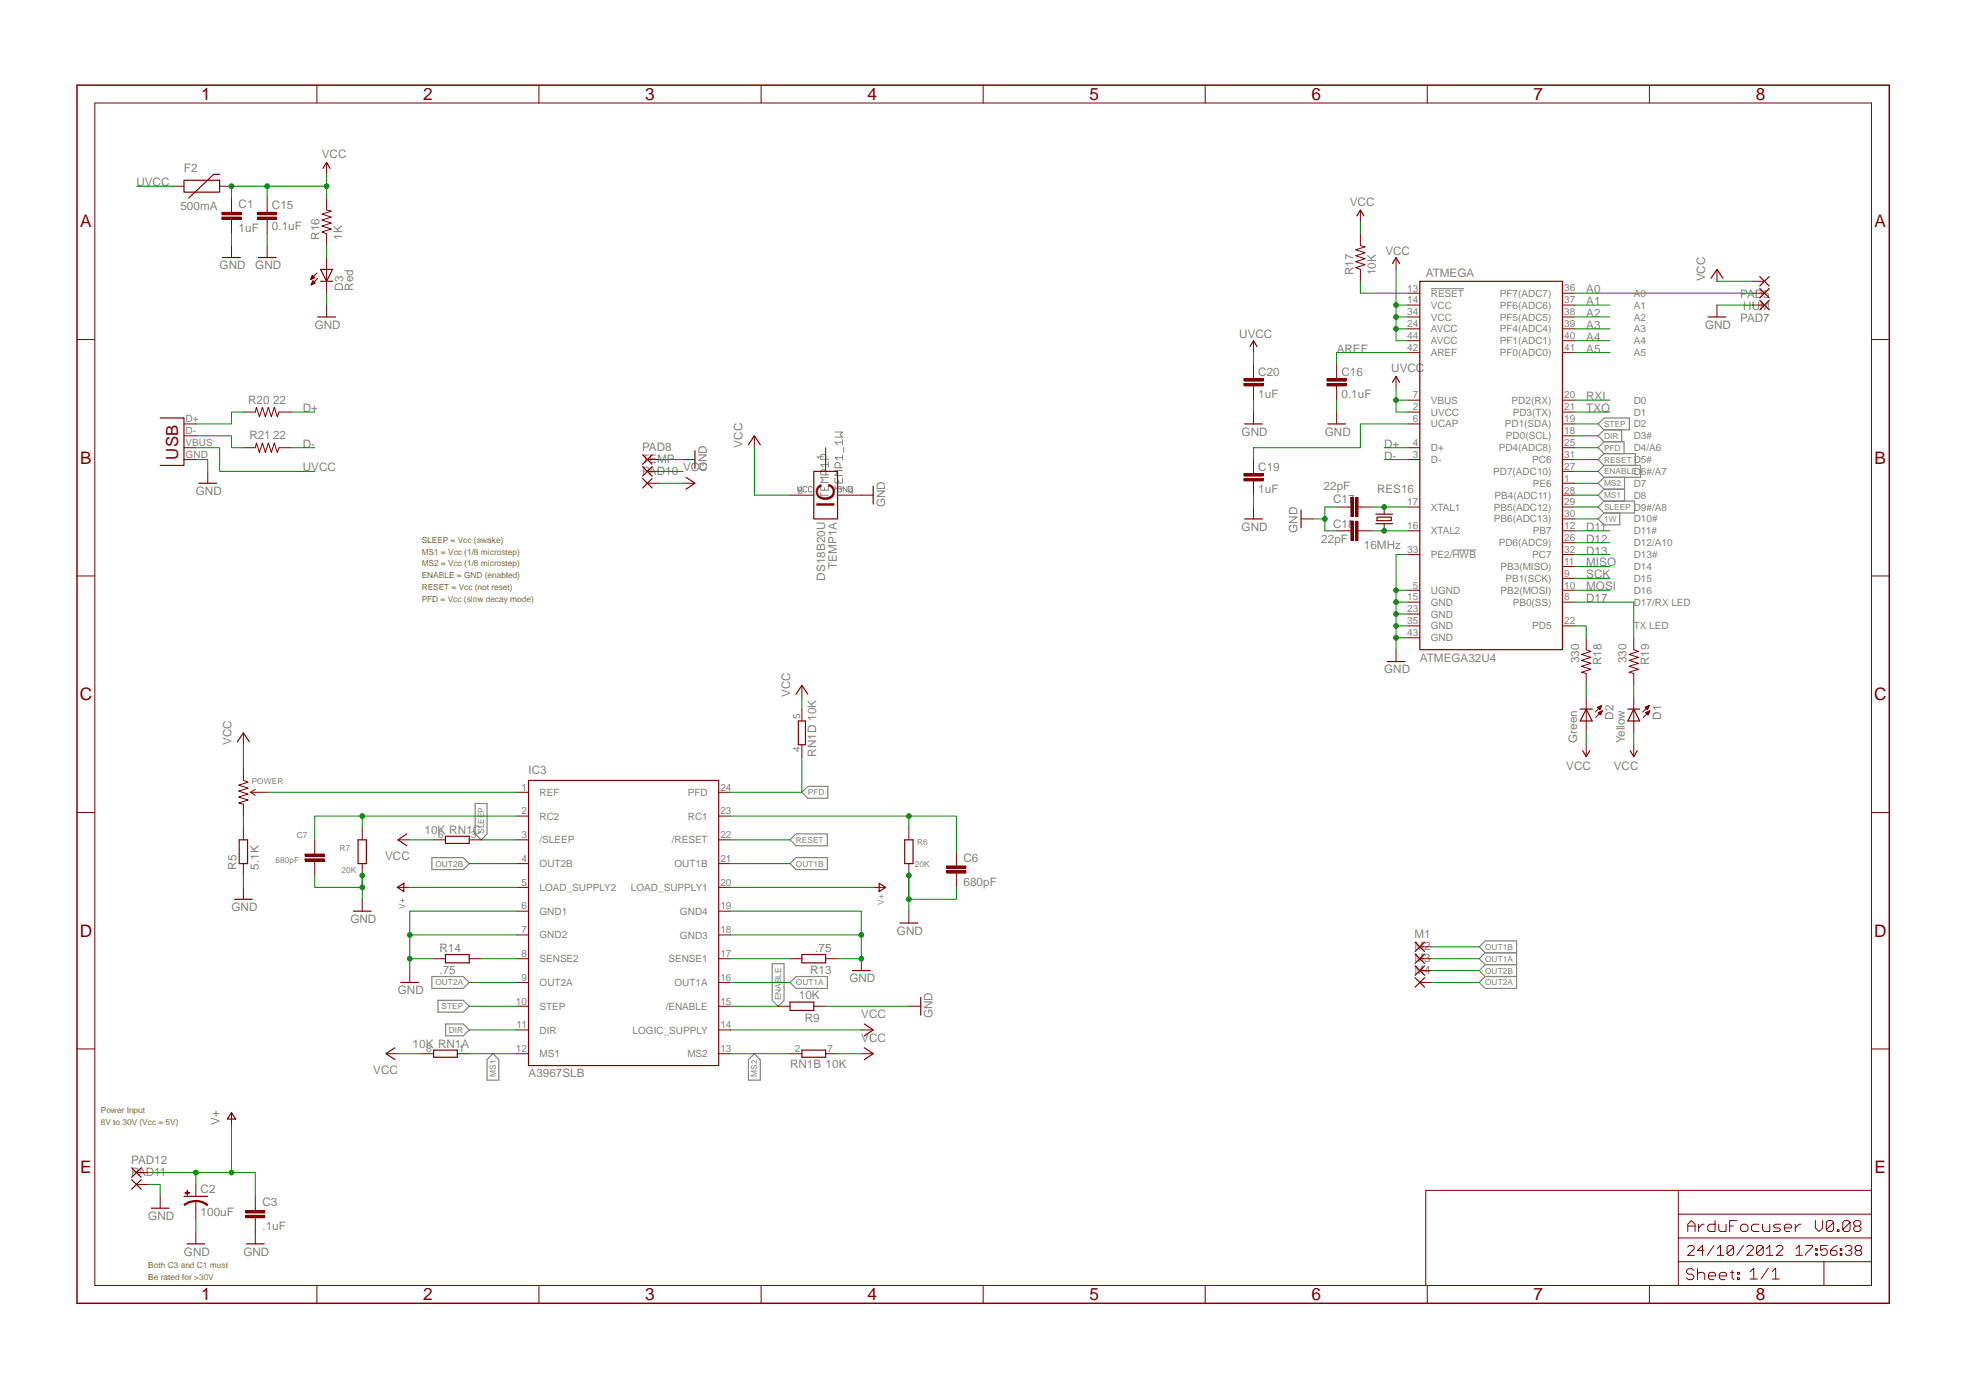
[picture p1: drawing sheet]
<svg xmlns="http://www.w3.org/2000/svg" width="420mm" height="297mm" viewBox="0 0 420 297" stroke-linecap="round" stroke-linejoin="round" font-family="sans-serif">
<g fill="none" stroke="#808080" stroke-width=".21">
<path d="M305.8 61.7h7.1M176.5 98.2v-.8l-.3-.3h-.5l-.3 .3v.8h1.6M177 98.7v1.1M177 99.3h-1.6l.5 .5M178.4 92.3h1.7l-.6 .6 .6 .5h-1.7M179.5 100v-.9l-.3-.2h-.5l-.3 .2v.9h1.7M180.1 94v1.1M180.1 97.2v1.1M180.1 97.8h-1.7l.6 .5M180.1 94.5h-1.7l.6 .6M180.3 95.6v1.1M170.5 104v.8l.3 .3 .4-.3v-.8"/>
<path d="M172.4 104.2l-.2-.2h-.4l-.2 .2v.7l.2 .2h.4l.2-.2M173.6 104.2l-.2-.2h-.4l-.2 .2v.7l.2 .2h.4l.2-.2M175.4 105.8h1.6M175.4 103.7v1.1h1.6v-1.1M175.4 105.3v1.1M176.2 104.2v.6M176.5 101.5v-.9l-.3-.2h-.5l-.3 .2v.9h1.6M177 102h-1.6l.5 .6-.5 .5h1.6M178.4 104.3h1.7M178.4 102.2v1h1.7v-1M178.4 103.8v1.1M179.2 102.7v.5"/>
<path d="M179.8 104.2l-.2-.2h-.4l-.2 .2v.7l.2 .2h.4l.2-.2v-.4h-.4M180.1 100.5h-1.7l.6 .5-.6 .6h1.7M181 104v1.1l-.8-1.1v1.1M181.4 104h.6l.2 .2v.7l-.2 .2h-.6zM310.4 117.5h5.1"/>
</g>
<g fill="none" stroke="#808080" stroke-width=".25">
<path d="M341.5 93.1l1.3-1.2h3.8v2.5h-3.8zM341.5 90.6l1.3-1.3h5.4v2.6h-5.4zM342.8 99.5h7.8v2.5h-7.8l-1.3-1.3zM342.8 96.9h6.7v2.6h-6.7l-1.3-1.3zM342.8 94.4h4.3v2.5h-4.3l-1.3-1.2zM342.8 102h4.4v5.1h-4.4l-1.3-1.3 1.3-1.3h4.4h-4.4l-1.3-1.2zM342.8 107.1h6.5v2.5h-6.5l-1.3-1.2zM342.8 109.6h3.4v2.6h-3.4l-1.3-1.3zM101.5 171.7h2.6v6.5l-1.3 1.3-1.3-1.3zM168.8 179.5l1.3-1.3h6.7v2.5h-6.7zM171.4 169.3l1.2-1.3h4.3v2.6h-4.3zM92.3 183.3h6.7l1.3 1.3-1.3 1.2h-6.7z"/>
<path d="M168.8 184.6l1.3-1.3h6.7v2.5h-6.7zM92.3 208.7h6.7l1.3 1.3-1.3 1.2h-6.7zM93.6 213.8h5.4l1.3 1.2-1.3 1.3h-5.4zM95.2 218.8h3.8l1.3 1.3-1.3 1.3h-3.8zM165 206h2.6v7.8l-1.3 1.2-1.3-1.2zM168.8 210l1.3-1.3h6.7v2.5h-6.7zM317.4 201.1h6.7v10.1h-6.7l-1.3-1.2 1.3-1.3h6.7h-6.7l-1.3-1.3 1.3-1.3h6.7h-6.7l-1.3-1.2 1.3-1.3h6.7h-6.7l-1.3-1.3zM105.4 225.2l1.2 1.2v4.4h-2.5v-4.4zM161.2 225.2l1.3 1.2v4.4h-2.6v-4.4z"/>
</g>
<path d="M76.5 179.5h1.8v5.1h-1.8zM113 166.8h40.6v60.9h-40.6zM193.3 179.5h1.8v5.1h-1.8zM75.5 194.7h3.8M192.3 197.3h3.8M85.7 210h3.8M95.2 204h5.1v1.8h-5.1zM171.4 204h5.1v1.8h-5.1zM182.2 207.4h3.8M196.8 213.1v3.8M39.3 255.7h5.1" fill="none" stroke="#800000" stroke-width=".25"/>
<g fill="none" stroke="#800000" stroke-width=".21">
<path d="M77.4 176.9v2.6M110.4 169.3h2.6M110.4 174.4h2.6M110.4 179.5h2.6M153.6 169.3h2.5M153.6 174.4h2.5M153.6 179.5h2.5M194.2 176.9v2.6M77.4 184.6v2.5M77.4 192.2v2.5M110.4 189.6h2.6M110.4 199.8h2.6"/>
<path d="M110.4 194.7h2.6M110.4 184.6h2.6M153.6 189.6h2.5M153.6 199.8h2.5M153.6 194.7h2.5M153.6 184.6h2.5M194.2 184.6v2.5M194.2 194.7v2.6M87.6 207.4v2.6M92.7 204.9h2.5M100.3 204.9h2.5M110.4 204.9h2.6"/>
<path d="M110.4 210h2.6M110.4 215h2.6M153.6 204.9h2.5M153.6 210h2.5M153.6 215h2.5M168.8 204.9h2.6M176.5 204.9h2.5M184.1 204.9v2.5M194.2 215h2.6M110.4 225.2h2.6M110.4 220.1h2.6M153.6 225.2h2.5"/>
<path d="M153.6 220.1h2.5M41.9 256.7v1.5"/>
</g>
<path d="M41.9 256.5l1.3 .3 1.2 .6-.1 .2-.9-.5-1.5-.3z" fill-rule="evenodd" fill="#800000"/>
<path d="M41.9 256.5l1.3 .3 1.2 .6-.1 .2-.9-.5-1.5-.3z" fill="none" stroke="#800000" stroke-width=".21"/>
<path d="M39.3 257.4l1.2-.6 1.4-.3v.3l-1.1 .1-1.3 .7z" fill-rule="evenodd" fill="#800000"/>
<path d="M39.3 257.4l1.2-.6 1.4-.3v.3l-1.1 .1-1.3 .7z" fill="none" stroke="#800000" stroke-width=".21"/>
<path d="M39.6 254.9h.9v.1h-.9z" fill="#800000"/>
<path d="M39.6 254.9h.9v.1h-.9zM39.6 254.9h.1" fill="none" stroke="#800000" stroke-width=".21"/>
<path d="M40 254.5h.1v.9h-.1z" fill="#800000"/>
<g fill="none" stroke="#800000" stroke-width=".21">
<path d="M52 176.9v2.6M52 184.6v2.5M52 189.6v2.6M67.3 182v.5M67.3 184v.6M85 189.6h2.6M186.6 189.6h2.6M166.3 215h2.5M173.9 215h2.6M49.5 237.9v2.5M40 254.5h.1v.9h-.1zM40 254.5h.1"/>
<path d="M41.9 253.1v2.6M41.9 258.2v2.5"/>
</g>
<path d="M51.1 179.5h1.8v5.1h-1.8zM50.1 192.2h3.8M84.9 189.6l1.4-.9v1.8zM187.9 188.7l1.4 .9-1.4 .9zM168.8 214.1h5.1v1.8h-5.1zM49.5 237.7l.9 1.4h-1.8z" fill="none" stroke="#800000" stroke-width=".25"/>
<path d="M65.2 183.5h4.1v.5h-4.1z" fill="#800000"/>
<path d="M65.2 183.5h4.1v.5h-4.1zM65.2 183.5h.1" fill="none" stroke="#800000" stroke-width=".21"/>
<path d="M65.2 182.5h4.1v.5h-4.1z" fill="#800000"/>
<path d="M67.3 179.5v2.5M65.2 182.5h4.1v.5h-4.1zM65.2 182.5h.1M67.3 184.6v2.5M204.4 184.6v.5M204.4 186.6v.5" fill="none" stroke="#800000" stroke-width=".21"/>
<path d="M202.4 186.1h4v.5h-4z" fill="#800000"/>
<path d="M202.4 186.1h4v.5h-4zM202.4 186.1h.1" fill="none" stroke="#800000" stroke-width=".21"/>
<path d="M202.4 185.1h4v.5h-4z" fill="#800000"/>
<path d="M202.4 185.1h4v.5h-4zM202.4 185.1h.1M204.4 182v2.6M204.4 187.1v2.5M54.6 258.2v.5M54.6 260.2v.5" fill="none" stroke="#800000" stroke-width=".21"/>
<path d="M52.5 259.7h4.1v.5h-4.1z" fill="#800000"/>
<path d="M52.5 259.7h4.1v.5h-4.1zM52.5 259.7h.1" fill="none" stroke="#800000" stroke-width=".21"/>
<path d="M52.5 258.7h4.1v.5h-4.1z" fill="#800000"/>
<g fill="none" stroke="#800000" stroke-width=".21">
<path d="M67.7 18.2v3.8M115.2 18.2v3.8M162.7 18.2v3.8M210.1 18.2v3.8M257.6 18.2v3.8M305 18.2v3.8M352.5 18.2v3.8M20.3 22h379.7v252.7h-379.7zM49.5 44.9v.5M49.5 46.9v.5M366.9 57.6v2.5M16.5 72.6h3.8"/>
<path d="M366.9 65.2v2.5M400 72.6h3.8M161.2 93.1v2.6M176.5 95.7v5M168.8 105.8h5.1M179 105.8h7.6M16.5 123.1h3.8M400 123.1h3.8M52 156.6v2.6M171.4 146.5v2.5M16.5 173.6h3.8M52 164.2v2.6l1 .4-2 .6 2 .6-2 .7 2 .6-2 .6 2 .7-2 .6 1 .3v2.5"/>
<path d="M53.5 169.3l1.1 .6M53.5 169.3h3.6M54.6 168.7l-1.1 .6M85 179.5h2.6M400 173.6h3.8M16.5 224.2h3.8M82.5 225.2h2.5M184.1 225.2h2.5M184.1 220.1h2.5M400 224.2h3.8M34.2 255.7v2.5M52.5 258.7h4.1v.5h-4.1z"/>
<path d="M52.5 258.7h.1M54.6 255.7v2.5M304.7 254.4h95.3v20.3h-95.3zM358.7 254.4v5.1M400 259.5h-41.3v5M41.9 263.3v2.5M54.6 260.7v5.1M67.7 274.7v3.8M115.2 274.7v3.8M162.7 274.7v3.8M210.1 274.7v3.8M257.6 274.7v3.8"/>
<path d="M305 274.7v3.8M352.5 274.7v3.8M360.7 266.5l.3-.4h.7l.4 .4v.3l-1.4 1.5h1.4M360.7 263.2v-1.6l.8-.8 .8 .8v1.6M360.7 262h1.6M362 271.5l-.4-.4h-.8l-.4 .4v.4l.4 .4h.8l.4 .4v.4l-.4 .4h-.8l-.4-.4M362.8 272.3l.4-.4h.7l.4 .4v1.2M362.8 271.1v2.4M363 261.6v1.6M364.2 267.2h-1.4l1-1.1v2.2M364.2 261.6h-.4l-.8 .8M365.1 272.7h1.6v-.4l-.4-.4h-.8l-.4 .4v.8l.4 .4h.8"/>
<path d="M366.3 266.1l-1.4 2.2M366.5 260.8v2.4h-1.1l-.4-.4v-.8l.4-.4h1.1M367 266.8l.7-.7v2.2M367 268.3h1.4M367.3 261.6v1.2l.4 .4h1.2v-1.6M367.4 272.7h1.6v-.4l-.4-.4h-.8l-.4 .4v.8l.4 .4h.8M369.6 262h.8M369.8 271.9h.8M370.2 271.5v1.6l.4 .4M370.5 266.5l-1.4 1.4 .4 .4h.7l.3-.4v-1.4l-.3-.4h-.7l-.4 .4v1.4M371.2 260.8h-1.6v2.4M371.3 271.9h.4v.4h-.4z"/>
<path d="M371.3 273.1h.4v.4h-.4zM372.4 261.6h.8l.4 .4v.8l-.4 .4h-.8l-.4-.4v-.8zM372.6 266.1l-1.4 2.2M373.3 266.5l.3-.4h.8l.3 .4v.3l-1.4 1.5h1.4M374 271.8l.8-.8v2.3M374 273.3h1.6M375.9 261.6h-1.2l-.4 .4v.8l.4 .4h1.2M376.7 261.6v1.2l.4 .4h1.1v-1.6M376.8 266.5l-1.4 1.4 .4 .4h.7l.3-.4v-1.4l-.3-.4h-.7l-.4 .4v1.4M377.5 266.8l.7-.7v2.2M377.5 268.3h1.4M377.9 271l-1.5 2.3"/>
<path d="M378.7 271.8l.8-.8v2.3M378.7 273.3h1.5M379.6 266.5l.4-.4h.7l.3 .4v.3l-1.4 1.5h1.4M380.6 261.6h-1.2l-.4 .4 .4 .4h.8l.4 .4-.4 .4h-1.2M381.3 262.4h1.6v-.4l-.4-.4h-.8l-.4 .4v.8l.4 .4h.8M383.7 261.6v1.6M383.8 266.8l.7-.7v2.2M383.8 268.3h1.4M384.9 261.6h-.4l-.8 .8M385.9 266.1h1.4v.4l-1.4 1.4v.4M388 260.8v1.6l.8 .8 .7-.8v-1.6M388 266.8h.4v.4h-.4z"/>
<path d="M388 267.9h.4v.4h-.4zM389.8 269.6h-31.1v5.1M390.5 266.1h-1.4v1.1l.7-.4h.3l.4 .4v.7l-.4 .4h-.7l-.3-.4M391.9 261.2l-1.6 1.6 .4 .4h.8l.4-.4v-1.6l-.4-.4h-.8l-.4 .4v1.6M392.6 266.1l-.7 .4-.7 .7v.7l.4 .4h.6l.4-.4v-.3l-.4-.4h-1M392.7 262.8h.3v.4h-.3zM393.3 266.8h.3v.4h-.3zM393.3 267.9h.3v.4h-.3zM394.3 266.5l.4-.4h.7l.4 .4v.3l-.4 .4h-.4M395.4 261.2l-1.6 1.6 .4 .4h.8l.4-.4v-1.6l-.4-.4h-.8l-.4 .4v1.6M395.4 267.2l.4 .4v.3l-.4 .4h-.7l-.4-.4M396.2 261.2l.3-.4h.8l.4 .4v.4l-.4 .4 .4 .4v.4l-.4 .4h-.8l-.3-.4v-.4l.3-.4-.3-.4z"/>
<path d="M396.5 262h.8M396.8 267.2h.7M396.8 266.1h.7l.4 .4v.3l-.4 .4 .4 .4v.3l-.4 .4h-.7l-.3-.4v-.3l.3-.4-.3-.4v-.3zM400 264.5h-41.3v5.1M400 269.6h-10.2v5.1"/>
</g>
<g fill="none" stroke="#800000" stroke-width=".25">
<path d="M365.7 59.5l1.2-1.9 1.3 1.9M365 67.7h3.8M159.9 95l1.3-1.9 1.3 1.9M173.9 100.7h5.1v10.2h-5.1zM186.6 103.9v3.8M50.7 158.5l1.3-1.9 1.3 1.9M170.1 148.4l1.3-1.9 1.2 1.9M86.9 178.2l-1.9 1.3 1.9 1.2M184.7 218.8l1.9 1.3-1.9 1.3M84.4 223.9l-1.9 1.3 1.9 1.2M184.7 223.9l1.9 1.3-1.9 1.2M32.3 258.2h3.8"/>
<path d="M40 265.8h3.8M52.7 265.8h3.8"/>
</g>
<path d="M16.5 18.2h387.3v260.3h-387.3z" fill="none" stroke="#800000" stroke-width=".32"/>
<path d="M47.4 46.4h4.1v.5h-4.1z" fill="#800000"/>
<path d="M47.4 46.4h4.1v.5h-4.1zM47.4 46.4h.1" fill="none" stroke="#800000" stroke-width=".21"/>
<path d="M47.4 45.4h4.1v.5h-4.1z" fill="#800000"/>
<g fill="none" stroke="#800000" stroke-width=".21">
<path d="M47.4 45.4h4.1v.5h-4.1zM47.4 45.4h.1M49.5 42.3v2.6M49.5 47.4v2.6M49.5 52.5v2.5M57.1 44.9v.5M57.1 46.9v.5M66.4 59.7h.1M66.4 59.6h.3M66.5 59.5h.5M66.5 59.3h.7M66.6 59.2h.5"/>
<path d="M66.6 59.1h.4M66.7 59h.2M66.7 58.8h.1M66.7 58.8l.6 .6-.9 .3zM66.9 60l.5 .5-.9 .4zM67.8 58.3l-1.4 1.4M67.9 59.5l-1.4 1.4M69.8 42.3v2.6l1 .2-2 .7 2 .6-2 .6 2 .7-2 .6 2 .6-2 .7 1 .4v2.5M69.8 55v7.7M290.7 50v2.5l1.1 .2-2.1 .7 2.1 .6-2.1 .7 2.1 .6-2.1 .6 2.1 .7-2.1 .6 1 .4v2.5M66.5 60.8h.2M66.6 60.7h.4"/>
<path d="M66.6 60.5h.7M66.7 60.4h.6M66.7 60.3h.5M66.8 60.2h.3M66.8 60h.1M69.8 65.2v2.5"/>
</g>
<path d="M47.6 55h3.8M68.5 57.6h2.6l-1.3 2.5zM67.9 67.7h3.8M68.5 60.1h2.6" fill="none" stroke="#800000" stroke-width=".25"/>
<path d="M55.1 45.4h4v.5h-4z" fill="#800000"/>
<path d="M55.1 45.4h4v.5h-4zM55.1 45.4h.1" fill="none" stroke="#800000" stroke-width=".21"/>
<path d="M55.1 46.4h4v.5h-4z" fill="#800000"/>
<path d="M55.1 46.4h4v.5h-4zM55.1 46.4h.1M57.1 42.3v2.6M57.1 47.4v2.6M57.1 52.5v2.5M285.7 80.4v.5M285.7 82.5v.5" fill="none" stroke="#800000" stroke-width=".21"/>
<path d="M55.2 55h3.8" fill="none" stroke="#800000" stroke-width=".25"/>
<path d="M283.6 80.9h4.1v.5h-4.1z" fill="#800000"/>
<path d="M283.6 80.9h4.1v.5h-4.1zM283.6 80.9h.1" fill="none" stroke="#800000" stroke-width=".21"/>
<path d="M283.6 82h4.1v.5h-4.1z" fill="#800000"/>
<g fill="none" stroke="#800000" stroke-width=".21">
<path d="M69.8 34.7v2.6M290.7 44.9v2.5M285.7 77.9v2.5M300.9 62.7h2.5M300.9 75.4h2.5M300.9 70.3h2.5M300.9 72.8h2.5M300.9 67.7h2.5M300.9 65.2h2.5M333.9 62.7h2.6M333.9 75.4h2.6M333.9 70.3h2.6"/>
<path d="M333.9 72.8h2.6M333.9 67.7h2.6M333.9 65.2h2.6M283.6 82h4.1v.5h-4.1zM283.6 82h.1M285.7 83v2.5M285.7 88.1v2.5M300.9 95.7h2.5M300.9 98.2h2.5M300.9 90.6h2.5M300.9 85.5h2.5M300.9 88.1h2.5"/>
<path d="M333.9 95.7h2.6M333.9 98.2h2.6M333.9 93.1h2.6M333.9 90.6h2.6M333.9 85.5h2.6M333.9 88.1h2.6M278.1 110.9h2.5M288.2 108.4h.5M290.2 108.4h.5M295.8 108.4v1.5M295.8 111.9v1.5M300.9 108.4h2.5"/>
<path d="M300.9 113.4h2.5M300.9 118.5h2.5M333.9 110.9h2.6M333.9 105.8h2.6M333.9 108.4h2.6M333.9 113.4h2.6M333.9 118.5h2.6M333.9 116h2.6M333.9 100.7h2.6M333.9 103.3h2.6M300.9 128.7h2.5M300.9 131.2h2.5"/>
<path d="M300.9 133.8h2.5M300.9 136.3h2.5M300.9 126.1h2.5M333.9 128.7h2.6M333.9 133.8h2.6M333.9 123.6h2.6M333.9 126.1h2.6M333.9 121.1h2.6M339 136.3v2.5l1 .4-2 .6 2 .7-2 .6 2 .7-2 .6 2 .6-2 .7 1 .2v2.6M339 149v7.6M341.4 151.2l.9-.4-.4 .9zM341.5 151.1h.6"/>
<path d="M341.5 151.3h.6M341.5 152.3l.9-.4-.4 .9zM341.6 152.3h.7M341.6 151.4h.4M341.7 152.5h.5M341.7 152.2h.6M341.7 151.5h.3M341.7 151h.5M341.8 152.6h.3M341.9 151.6h.1M341.9 152.7h.2M342 152.1h.4"/>
<path d="M342 150.9h.3M342.3 150.8l-1.4 1.4M342.3 152h.1M342.4 151.9l-1.4 1.4"/>
</g>
<path d="M69 36l.8-1.3 .8 1.3M290 46.1l.7-1.2 .8 1.2M303.4 60.1h30.5v78.7h-30.5zM283.8 90.6h3.8M278.1 109v3.8M294 109.9h3.6M294 111.9h3.6M294.3 110.5h3v.8h-3zM337.7 151.5h2.6M339 151.5l1.3 2.6h-2.6z" fill="none" stroke="#800000" stroke-width=".25"/>
<path d="M288.7 106.3h.5v4.1h-.5z" fill="#800000"/>
<path d="M288.7 106.3h.5v4.1h-.5zM288.7 106.3h.1" fill="none" stroke="#800000" stroke-width=".21"/>
<path d="M289.7 106.3h.5v4.1h-.5z" fill="#800000"/>
<path d="M285.7 108.4h2.5M288.2 113.4h.5M289.7 106.3h.5v4.1h-.5zM289.7 106.3h.1M290.2 113.4h.5M290.7 108.4h2.6" fill="none" stroke="#800000" stroke-width=".21"/>
<path d="M288.7 111.4h.5v4.1h-.5z" fill="#800000"/>
<path d="M288.7 111.4h.5v4.1h-.5zM288.7 111.4h.1" fill="none" stroke="#800000" stroke-width=".21"/>
<path d="M289.7 111.4h.5v4.1h-.5z" fill="#800000"/>
<path d="M298.4 55v2.6M267.9 100.7v.5M267.9 102.8v.5M285.7 113.4h2.5M289.7 111.4h.5v4.1h-.5zM289.7 111.4h.1M290.7 113.4h2.6M298.4 138.8v2.6" fill="none" stroke="#800000" stroke-width=".21"/>
<path d="M297.6 56.3l.8-1.3 .7 1.3M296.4 141.4h3.9" fill="none" stroke="#800000" stroke-width=".25"/>
<path d="M265.9 101.2h4v.5h-4z" fill="#800000"/>
<path d="M265.9 101.2h4v.5h-4zM265.9 101.2h.1" fill="none" stroke="#800000" stroke-width=".21"/>
<path d="M265.9 102.3h4v.5h-4z" fill="#800000"/>
<path d="M267.9 98.2v2.5M267.9 80.4v.5M267.9 82.5v.5M298.4 80.4v2.6M265.9 102.3h4v.5h-4zM265.9 102.3h.1M267.9 103.3v2.5M267.9 108.4v2.5" fill="none" stroke="#800000" stroke-width=".21"/>
<path d="M297.6 81.7l.8-1.3 .7 1.3M266 110.9h3.8" fill="none" stroke="#800000" stroke-width=".25"/>
<path d="M265.9 80.9h4v.5h-4z" fill="#800000"/>
<path d="M265.9 80.9h4v.5h-4zM265.9 80.9h.1" fill="none" stroke="#800000" stroke-width=".21"/>
<path d="M265.9 82h4v.5h-4z" fill="#800000"/>
<g fill="none" stroke="#800000" stroke-width=".21">
<path d="M36.8 39.8h2.5M46.9 39.8h2.6M267.9 72.8v2.6M267.9 77.9v2.5M374.6 60.1h2.5M374.6 62.7h2.5M374.6 65.2h2.5M39.3 95.7h2.6M39.3 90.6h2.6M39.3 93.1h2.6M39.3 98.2h2.6M52 88.1h2.6l.2-1.1 .6 2.1 .7-2.1 .6 2.1 .7-2.1 .6 2.1 .6-2.1 .7 2.1 .3-1h2.6"/>
<path d="M52 95.7h2.6l.2-1 .6 2 .7-2 .6 2 .7-2 .6 2 .6-2 .7 2 .3-1h2.6M138.4 98.2h2.5M146 98.2h2.5M265.9 82h4v.5h-4zM265.9 82h.1M267.9 83v2.5M267.9 88.1v2.5M44.4 100.7v2.6M138.4 100.7h2.5M138.4 103.3h2.5M146 103.3h2.5M349.2 136.3v2.5l1 .4-2.1 .6 2.1 .7-2.1 .6 2.1 .7-2.1 .6 2.1 .6-2.1 .7 1.1 .2v2.6"/>
<path d="M171.4 151.5v2.6M171.4 159.2v2.5M339 159.2v2.5M349.2 149v7.6M349.2 159.2v2.5M351.6 151.2l.9-.4-.4 .9zM351.6 151.1h.7M351.7 151.3h.5M351.7 152.3l.9-.4-.4 .9zM351.7 152.3h.7M351.8 151.4h.4M351.9 152.5h.5"/>
<path d="M351.9 152.2h.6M351.9 151.5h.3M351.9 151h.5M352 152.6h.3M352 151.6h.1M352.1 152.7h.1M352.2 152.1h.3M352.2 150.9h.2M352.4 152h.2M352.5 150.8l-1.4 1.4M352.6 151.9l-1.4 1.4M92.7 179.5h2.5"/>
<path d="M100.3 179.5h2.5M303.4 202.3h2.6M303.4 204.9h2.6M303.4 207.4h2.6M303.4 210h2.6M90.1 225.2h2.6M97.7 225.2h2.6M168.8 225.2h2.6M176.5 225.2h2.5M29.2 253.1h2.5M29.2 250.6h2.5"/>
</g>
<g fill="none" stroke="#800000" stroke-width=".25">
<path d="M39.3 38.5h7.6v2.6h-7.6zM46.9 37.3h-1.2l-5.4 5M376.1 59.1l2 2M378.1 59.1l-2 2M267.1 74.1l.8-1.3 .8 1.3M376.1 61.6l2 2.1M376.1 64.2l2 2M378.1 61.6l-2 2.1M378.1 64.2l-2 2M34.2 89.3h5.1v10.2h-5.1M137.3 97.2l2.1 2M137.3 99.7l2.1 2"/>
<path d="M139.4 97.2l-2.1 2M139.4 99.7l-2.1 2M148.5 96.3v3.8M266 90.6h3.8M42.5 103.3h3.8M137.3 102.3l2.1 2M139.4 102.3l-2.1 2M146.6 102l1.9 1.3-1.9 1.2M170.6 154.1h1.5v5.1h-1.5zM347.9 151.5h2.5M349.2 151.5l1.2 2.6h-2.5zM95.2 178.7h5.1v1.5h-5.1z"/>
<path d="M338.2 160.4l.8 1.3 .8-1.3M348.4 160.4l.8 1.3 .7-1.3M302.4 201.3l2.1 2M302.4 203.9l2.1 2M302.4 206.4l2.1 2M302.4 208.9l2.1 2.1M304.5 201.3l-2.1 2M304.5 203.9l-2.1 2M304.5 206.4l-2.1 2M304.5 208.9l-2.1 2.1M92.7 224.4h5v1.5h-5zM171.4 224.4h5.1v1.5h-5.1z"/>
<path d="M28.1 252.1l2.1 2M28.1 249.6l2.1 2M30.2 252.1l-2.1 2M30.2 249.6l-2.1 2"/>
</g>
<path d="M110.4 194.7h-22.8v5.1M110.4 199.8h-22.8v7.6M87.6 204.9h5.1" fill="none" stroke="#008000" stroke-width=".21"/>
<circle cx="87.6" cy="199.8" r=".51" fill="#008000"/>
<circle cx="87.6" cy="199.8" r=".51" fill="none" stroke="#008000" stroke-width=".21"/>
<circle cx="87.6" cy="204.9" r=".51" fill="#008000"/>
<g fill="none" stroke="#008000" stroke-width=".21">
<path d="M156.1 194.7h28v10.2h-5.1M156.1 199.8h28"/>
<circle cx="87.6" cy="204.9" r=".51"/>
</g>
<circle cx="184.1" cy="199.8" r=".51" fill="#008000"/>
<circle cx="184.1" cy="199.8" r=".51" fill="none" stroke="#008000" stroke-width=".21"/>
<circle cx="184.1" cy="204.9" r=".51" fill="#008000"/>
<g fill="none" stroke="#008000" stroke-width=".21">
<path d="M67.3 187.1v2.5h10.1v-2.5v5.1"/>
<circle cx="184.1" cy="204.9" r=".51"/>
</g>
<circle cx="77.4" cy="189.6" r=".51" fill="#008000"/>
<circle cx="77.4" cy="189.6" r=".51" fill="none" stroke="#008000" stroke-width=".21"/>
<circle cx="77.4" cy="187.1" r=".51" fill="#008000"/>
<g fill="none" stroke="#008000" stroke-width=".21">
<path d="M204.4 189.6v2.6h-10.2v-5.1v7.6"/>
<circle cx="77.4" cy="187.1" r=".51"/>
</g>
<circle cx="194.2" cy="192.2" r=".51" fill="#008000"/>
<circle cx="194.2" cy="192.2" r=".51" fill="none" stroke="#008000" stroke-width=".21"/>
<circle cx="194.2" cy="187.1" r=".51" fill="#008000"/>
<g fill="none" stroke="#008000" stroke-width=".21">
<path d="M49.5 50v2.5M57.1 50v2.5M69.8 62.7v2.5M366.9 65.2h7.7M285.7 85.5v2.6M280.6 110.9h2.5M285.7 108.4h-2.6v5h2.6M52 187.1v2.5M31.7 253.1h2.5v2.6M41.9 260.7v2.6"/>
<circle cx="194.2" cy="187.1" r=".51"/>
</g>
<circle cx="283.1" cy="110.9" r=".51" fill="#008000"/>
<g fill="none" stroke="#008000" stroke-width=".21">
<path d="M300.9 118.5h-2.5v7.6M298.4 136.3h2.5M298.4 133.8h2.5M298.4 131.2h2.5M300.9 128.7h-2.5v10.1M300.9 126.1h-2.5v2.6"/>
<circle cx="283.1" cy="110.9" r=".51"/>
</g>
<circle cx="298.4" cy="136.3" r=".51" fill="#008000"/>
<circle cx="298.4" cy="136.3" r=".51" fill="none" stroke="#008000" stroke-width=".21"/>
<circle cx="298.4" cy="133.8" r=".51" fill="#008000"/>
<circle cx="298.4" cy="133.8" r=".51" fill="none" stroke="#008000" stroke-width=".21"/>
<circle cx="298.4" cy="131.2" r=".51" fill="#008000"/>
<circle cx="298.4" cy="131.2" r=".51" fill="none" stroke="#008000" stroke-width=".21"/>
<circle cx="298.4" cy="128.7" r=".51" fill="#008000"/>
<circle cx="298.4" cy="128.7" r=".51" fill="none" stroke="#008000" stroke-width=".21"/>
<circle cx="298.4" cy="126.1" r=".51" fill="#008000"/>
<g fill="none" stroke="#008000" stroke-width=".21">
<path d="M41.9 98.2h2.5v2.5M140.9 98.2h5.1M267.9 85.5v2.6M267.9 105.8v2.6M87.6 189.6h22.8M156.1 189.6h30.5M176.5 215h17.7M31.7 250.6h22.9v5.1M41.9 250.6v2.5M49.5 240.4v10.2"/>
<circle cx="298.4" cy="126.1" r=".51"/>
</g>
<circle cx="41.9" cy="250.6" r=".51" fill="#008000"/>
<circle cx="41.9" cy="250.6" r=".51" fill="none" stroke="#008000" stroke-width=".21"/>
<circle cx="49.5" cy="250.6" r=".51" fill="#008000"/>
<g fill="none" stroke="#008000" stroke-width=".21">
<path d="M290.7 60.1v2.6h10.2M336.5 93.1h5M336.5 98.2h5M336.5 95.7h5M336.5 90.6h5M336.5 105.8h5M336.5 103.3h5M336.5 100.7h5M336.5 108.4h5M77.4 176.9v-2.5h-10.1v5.1M77.4 174.4h33M102.8 179.5h7.6"/>
<path d="M156.1 179.5h12.7M171.4 161.7v7.6h-15.3M100.3 184.6h10.1M156.1 184.6h12.7M100.3 210h10.1M100.3 215h10.1M102.8 204.9h7.6M156.1 204.9h12.7M156.1 210h12.7M156.1 215h10.2M306 207.4h10.1M306 210h10.1"/>
<path d="M306 204.9h10.1M306 202.3h10.1M100.3 220.1h10.1M100.3 225.2h10.1M156.1 225.2h12.7"/>
<circle cx="49.5" cy="250.6" r=".51"/>
</g>
<circle cx="77.4" cy="174.4" r=".51" fill="#008000"/>
<g fill="none" stroke="#008000" stroke-width=".21">
<path d="M156.1 174.4h48.3v7.6M194.2 174.4v2.5"/>
<circle cx="77.4" cy="174.4" r=".51"/>
</g>
<circle cx="194.2" cy="174.4" r=".51" fill="#008000"/>
<g fill="none" stroke="#008000" stroke-width=".21">
<path d="M290.7 47.4v2.6M298.4 57.6v7.6h2.5M298.4 65.2v2.5h2.5M298.4 67.7v2.6h2.5M298.4 70.3v2.5h2.5M300.9 75.4h-15.2v2.5M336.5 75.4h7.6M336.5 72.8h7.6M336.5 70.3h7.6M336.5 67.7h7.6M336.5 65.2h7.6M336.5 62.7h38.1"/>
<path d="M366.9 60.1h7.7M161.2 95.7v10.1h7.6M140.9 100.7h5.1M336.5 110.9h5M336.5 123.6h7.6M336.5 121.1h7.6M336.5 126.1h7.6M52 159.2v5M171.4 149v2.5M52 174.4v2.5M57.1 169.3h53.3M85 225.2h5.1"/>
<path d="M156.1 220.1h28M179 225.2h5.1"/>
<circle cx="194.2" cy="174.4" r=".51"/>
</g>
<circle cx="298.4" cy="65.2" r=".51" fill="#008000"/>
<circle cx="298.4" cy="65.2" r=".51" fill="none" stroke="#008000" stroke-width=".21"/>
<circle cx="298.4" cy="67.7" r=".51" fill="#008000"/>
<circle cx="298.4" cy="67.7" r=".51" fill="none" stroke="#008000" stroke-width=".21"/>
<circle cx="298.4" cy="70.3" r=".51" fill="#008000"/>
<g fill="none" stroke="#008000" stroke-width=".21">
<path d="M57.1 39.8h-7.6v2.5M69.8 37.3v2.5h-12.7v2.5M69.8 39.8v2.5"/>
<circle cx="298.4" cy="70.3" r=".51"/>
</g>
<circle cx="57.1" cy="39.8" r=".51" fill="#008000"/>
<circle cx="57.1" cy="39.8" r=".51" fill="none" stroke="#008000" stroke-width=".21"/>
<circle cx="69.8" cy="39.8" r=".51" fill="#008000"/>
<circle cx="69.8" cy="39.8" r=".51" fill="none" stroke="#008000" stroke-width=".21"/>
<circle cx="49.5" cy="39.8" r=".51" fill="#008000"/>
<g fill="none" stroke="#008000" stroke-width=".21">
<path d="M69.8 52.5v2.5M62.2 95.7h5.1M62.2 88.1h5.1M295.8 98.2h5.1M295.8 95.7h5.1M336.5 88.1h7.6M140.9 103.3h5.1M293.3 113.4h7.6M339 156.6v2.6M349.2 156.6v2.6M87.6 179.5h5.1"/>
<circle cx="49.5" cy="39.8" r=".51"/>
</g>
<circle cx="295.8" cy="113.4" r=".51" fill="#008000"/>
<g fill="none" stroke="#008000" stroke-width=".21">
<path d="M293.3 108.4h7.6"/>
<circle cx="295.8" cy="113.4" r=".51"/>
</g>
<circle cx="295.8" cy="108.4" r=".51" fill="#008000"/>
<g fill="none" stroke="#008000" stroke-width=".21">
<path d="M298.4 83v2.5M298.4 85.5v2.6h2.5M298.4 85.5h2.5M300.9 90.6h-10.2v5.1h-22.8v2.5M336.5 85.5h7.6"/>
<circle cx="295.8" cy="108.4" r=".51"/>
</g>
<circle cx="298.4" cy="85.5" r=".51" fill="#008000"/>
<g fill="none" stroke="#008000" stroke-width=".21">
<path d="M29.2 39.8h7.6M267.9 75.4v2.5M41.9 93.1h7.6v2.6h2.5M41.9 95.7h5v5h20.4M52 88.1h-2.5v2.5h-7.6M336.5 113.4h7.6M336.5 116h7.6M336.5 118.5h7.6M336.5 128.7h12.7v7.6M336.5 133.8h2.5v2.5M339 146.5v2.5M349.2 146.5v2.5"/>
<circle cx="298.4" cy="85.5" r=".51"/>
</g>
<text font-size="5.4" fill="#800000" x="178.4" y="108.6" transform="rotate(-90 178.4 108.6)">IC</text>
<g font-size="3.7" fill="#800000">
<text x="43" y="21.4">1</text>
<text x="90.4" y="21.4">2</text>
<text x="137.9" y="21.4">3</text>
<text x="185.4" y="21.4">4</text>
<text x="232.8" y="21.4">5</text>
<text x="280.3" y="21.4">6</text>
<text x="327.8" y="21.4">7</text>
<text x="375.2" y="21.4">8</text>
<text x="17.1" y="48.6">A</text>
<text x="400.6" y="48.6">A</text>
<text x="17.1" y="99.1">B</text>
<text x="400.6" y="99.1">B</text>
<text x="17" y="149.6">C</text>
<text x="400.5" y="149.6">C</text>
<text x="17" y="200.2">D</text>
<text x="400.5" y="200.2">D</text>
<text x="17.1" y="250.7">E</text>
<text x="400.6" y="250.7">E</text>
<text x="43" y="277.9">1</text>
<text x="90.4" y="277.9">2</text>
<text x="137.9" y="277.9">3</text>
<text x="185.4" y="277.9">4</text>
<text x="232.8" y="277.9">5</text>
<text x="280.3" y="277.9">6</text>
<text x="327.8" y="277.9">7</text>
<text x="375.2" y="277.9">8</text>
</g>
<text font-size="3.6" fill="#800000" x="38" y="98.2" transform="rotate(-90 38 98.2)">USB</text>
<g font-size="2.5" fill="#808080">
<text x="68.8" y="33.7">VCC</text>
<text x="29.2" y="39.8">UVCC</text>
<text x="39.3" y="36.7">F2</text>
<text x="38.6" y="44.9">500mA</text>
<text x="51" y="44.5">C1</text>
<text x="58.1" y="44.7">C15</text>
<text x="288.5" y="44.1">VCC</text>
<text x="51" y="49.6">1uF</text>
<text x="58.1" y="49.1">0.1uF</text>
<text x="68.3" y="51.2" transform="rotate(-90 68.3 51.2)">R16</text>
<text x="73.1" y="51.2" transform="rotate(-90 73.1 51.2)">1K</text>
<text x="46.9" y="57.6">GND</text>
<text x="54.6" y="57.6">GND</text>
<text x="289.3" y="58.8" transform="rotate(-90 289.3 58.8)">R17</text>
<text x="294" y="58.8" transform="rotate(-90 294 58.8)">10K</text>
<text x="296.1" y="54.5">VCC</text>
<text x="304.7" y="59.1">ATMEGA</text>
<text x="73.4" y="62.1" transform="rotate(-90 73.4 62.1)">D3</text>
<text x="75.5" y="62.1" transform="rotate(-90 75.5 62.1)">Red</text>
<text x="339" y="65.2">A1</text>
<text x="339" y="62.7">A0</text>
<text x="364.4" y="60.1" transform="rotate(-90 364.4 60.1)">VCC</text>
<text x="371.9" y="63.7">PAD5</text>
<text x="67.3" y="70.3">GND</text>
<text x="339" y="70.3">A3</text>
<text x="339" y="67.7">A2</text>
<text x="364.4" y="70.3">GND</text>
<text x="371.9" y="68.8">PAD7</text>
<text x="372.6" y="66.3">HUM</text>
<text x="264.8" y="72.3">UVCC</text>
<text x="285.7" y="75.4">AREF</text>
<text x="339" y="75.4">A5</text>
<text x="339" y="72.8">A4</text>
<text x="268.9" y="80.3">C20</text>
<text x="286.7" y="80.3">C16</text>
<text x="297.3" y="79.4">UVCC</text>
<text x="53" y="86.3">R20</text>
<text x="58.4" y="86.3">22</text>
<text x="64.7" y="88.1">D+</text>
<text x="268.9" y="85.1">1uF</text>
<text x="286.7" y="85.1">0.1uF</text>
<text x="339" y="88.1">TXO</text>
<text x="339" y="85.5">RXI</text>
<text x="53.3" y="93.9">R21</text>
<text x="58.4" y="93.9">22</text>
<text x="64.7" y="95.7">D-</text>
<text x="158.7" y="95.7" transform="rotate(-90 158.7 95.7)">VCC</text>
<text x="265.4" y="93.1">GND</text>
<text x="283.1" y="93.1">GND</text>
<text x="295.8" y="95.7">D+</text>
<text x="64.7" y="100.8">UVCC</text>
<text x="137.2" y="96.4">PAD8</text>
<text x="137.2" y="98.9">TEMP</text>
<text x="137.2" y="101.4">PAD10</text>
<text x="146" y="100.8">VCC</text>
<text x="151.1" y="100.8" transform="rotate(-90 151.1 100.8)">GND</text>
<text x="268.9" y="100.6">C19</text>
<text x="295.8" y="98.2">D-</text>
<text x="41.9" y="105.8">GND</text>
<text x="268.9" y="105.4">1uF</text>
<text x="282.9" y="104.8">22pF</text>
<text x="284.9" y="107.5">C17</text>
<text x="294.3" y="105.3">RES16</text>
<text x="189.2" y="108.4" transform="rotate(-90 189.2 108.4)">GND</text>
<text x="265.4" y="113.4">GND</text>
<text x="277.3" y="113.9" transform="rotate(-90 277.3 113.9)">GND</text>
<text x="284.9" y="112.9">C18</text>
<text x="339" y="113.4">D11</text>
<text x="282.4" y="116">22pF</text>
<text x="291.5" y="117.2">16MHz</text>
<text x="339" y="116">D12</text>
<text x="339" y="118.5">D13</text>
<text x="176.3" y="124.1" transform="rotate(-90 176.3 124.1)">DS18B20U</text>
<text x="178.9" y="121.6" transform="rotate(-90 178.9 121.6)">TEMP1A</text>
<text x="339" y="123.6">SCK</text>
<text x="339" y="121.1">MISO</text>
<text x="339" y="128.7">D17</text>
<text x="339" y="126.1">MOSI</text>
<text x="295.8" y="143.9">GND</text>
<text x="303.4" y="141.4">ATMEGA32U4</text>
<text x="337.5" y="141.8" transform="rotate(-90 337.5 141.8)">330</text>
<text x="342.3" y="142.2" transform="rotate(-90 342.3 142.2)">R18</text>
<text x="347.6" y="141.8" transform="rotate(-90 347.6 141.8)">330</text>
<text x="352.4" y="142.2" transform="rotate(-90 352.4 142.2)">R19</text>
<text x="168.8" y="149" transform="rotate(-90 168.8 149)">VCC</text>
<text x="344.8" y="153.8" transform="rotate(-90 344.8 153.8)">D2</text>
<text x="355" y="153.8" transform="rotate(-90 355 153.8)">D1</text>
<text x="49.5" y="159.2" transform="rotate(-90 49.5 159.2)">VCC</text>
<text x="174.4" y="161.7" transform="rotate(-90 174.4 161.7)">RN1D 10K</text>
<text x="337.1" y="158.8" transform="rotate(-90 337.1 158.8)">Green</text>
<text x="347.2" y="158.9" transform="rotate(-90 347.2 158.9)">Yellow</text>
<text x="113" y="165.5">IC3</text>
<text x="334.7" y="164.5">VCC</text>
<text x="344.9" y="164.5">VCC</text>
<text x="90.7" y="178.2">10K RN1C</text>
<text x="50.5" y="185.8" transform="rotate(-90 50.5 185.8)">R5</text>
<text x="55.3" y="185.8" transform="rotate(-90 55.3 185.8)">5.1K</text>
<text x="82.3" y="183.8">VCC</text>
<text x="205.9" y="184.2">C6</text>
<text x="205.9" y="189.3">680pF</text>
<text x="49.5" y="194.7">GND</text>
<text x="74.9" y="197.3">GND</text>
<text x="93.9" y="203.4">R14</text>
<text x="174.2" y="203.3">.75</text>
<text x="191.7" y="199.8">GND</text>
<text x="302.3" y="200.5">M1</text>
<text x="302.3" y="203">M2</text>
<text x="93.9" y="208.2">.75</text>
<text x="173.1" y="208.1">R13</text>
<text x="181.5" y="210">GND</text>
<text x="302.3" y="205.5">M3</text>
<text x="302.3" y="208.1">M4</text>
<text x="85" y="212.5">GND</text>
<text x="170.7" y="213.5">10K</text>
<text x="172" y="218.3">R9</text>
<text x="184.1" y="217.6">VCC</text>
<text x="199.3" y="217.6" transform="rotate(-90 199.3 217.6)">GND</text>
<text x="88.2" y="223.9">10K RN1A</text>
<text x="184.1" y="222.6">VCC</text>
<text x="79.8" y="229.5">VCC</text>
<text x="113" y="230.3">A3967SLB</text>
<text x="168.8" y="228.2">RN1B 10K</text>
<text x="46.9" y="240.4" transform="rotate(-90 46.9 240.4)">V+</text>
<text x="28" y="251.3">PAD11</text>
<text x="28" y="248.7">PAD12</text>
<text x="42.9" y="255">C2</text>
<text x="56.1" y="257.8">C3</text>
<text x="31.7" y="260.7">GND</text>
<text x="42.9" y="259.8">100uF</text>
<text x="56.1" y="262.9">.1uF</text>
<text x="39.3" y="268.4">GND</text>
<text x="52" y="268.4">GND</text>
</g>
<g font-size="2.1" fill="#808080">
<text x="300.7" y="62.3">13</text>
<text x="300.7" y="64.8">14</text>
<text x="305.8" y="66">VCC</text>
<text x="305.8" y="63.4">RESET</text>
<text x="320.5" y="66">PF6(ADC6)</text>
<text x="320.5" y="63.4">PF7(ADC7)</text>
<text x="334.3" y="64.8">37</text>
<text x="334.3" y="62.3">36</text>
<text x="349.2" y="63.4">A0</text>
<text x="349.2" y="66">A1</text>
<text x="300.7" y="69.9">24</text>
<text x="300.7" y="67.4">34</text>
<text x="305.8" y="71">AVCC</text>
<text x="305.8" y="68.5">VCC</text>
<text x="320.5" y="71">PF4(ADC4)</text>
<text x="320.5" y="68.5">PF5(ADC5)</text>
<text x="334.3" y="69.9">39</text>
<text x="334.3" y="67.4">38</text>
<text x="349.2" y="68.5">A2</text>
<text x="349.2" y="71">A3</text>
<text x="300.7" y="75">42</text>
<text x="300.7" y="72.5">44</text>
<text x="305.8" y="76.1">AREF</text>
<text x="305.8" y="73.6">AVCC</text>
<text x="320.5" y="76.1">PF0(ADC0)</text>
<text x="320.5" y="73.6">PF1(ADC1)</text>
<text x="334.3" y="75">41</text>
<text x="334.3" y="72.5">40</text>
<text x="349.2" y="73.6">A4</text>
<text x="349.2" y="76.1">A5</text>
<text x="301.9" y="87.7">2</text>
<text x="301.9" y="85.2">7</text>
<text x="305.8" y="88.8">UVCC</text>
<text x="305.8" y="86.3">VBUS</text>
<text x="323.1" y="86.3">PD2(RX)</text>
<text x="323.3" y="88.8">PD3(TX)</text>
<text x="334.3" y="85.2">20</text>
<text x="334.3" y="87.7">21</text>
<text x="349.2" y="86.3">D0</text>
<text x="349.2" y="88.8">D1</text>
<text x="39.7" y="90.2">D+</text>
<text x="39.7" y="92.8">D-</text>
<text x="39.7" y="95.3">VBUS</text>
<text x="301.9" y="95.3">4</text>
<text x="301.9" y="90.2">6</text>
<text x="305.8" y="91.4">UCAP</text>
<text x="321.6" y="91.4">PD1(SDA)</text>
<text x="321.8" y="93.9">PD0(SCL)</text>
<text x="334.3" y="92.8">18</text>
<text x="334.3" y="90.2">19</text>
<text x="334.3" y="95.3">25</text>
<text x="349.2" y="93.9">D3#</text>
<text x="349.2" y="91.4">D2</text>
<text x="39.7" y="97.9">GND</text>
<text x="176.1" y="98.4" transform="rotate(-90 176.1 98.4)">1</text>
<text x="301.9" y="97.9">3</text>
<text x="305.8" y="96.4">D+</text>
<text x="305.8" y="99">D-</text>
<text x="319.1" y="101.5">PD7(ADC10)</text>
<text x="320.3" y="96.4">PD4(ADC8)</text>
<text x="327.4" y="99">PC6</text>
<text x="334.3" y="97.9">31</text>
<text x="334.3" y="100.4">27</text>
<text x="349.2" y="99">D5#</text>
<text x="349.2" y="96.4">D4/A6</text>
<text x="349.2" y="101.5">D6#/A7</text>
<text x="170.4" y="105.5">8</text>
<text x="181.3" y="105.5">4</text>
<text x="319.4" y="106.6">PB4(ADC11)</text>
<text x="327.6" y="104">PE6</text>
<text x="334.3" y="105.5">28</text>
<text x="334.3" y="102.9">1</text>
<text x="349.2" y="106.6">D8</text>
<text x="349.2" y="104">D7</text>
<text x="300.7" y="108">17</text>
<text x="300.7" y="113.1">16</text>
<text x="305.8" y="109.1">XTAL1</text>
<text x="319.2" y="109.1">PB5(ADC12)</text>
<text x="319.2" y="111.7">PB6(ADC13)</text>
<text x="334.3" y="108">29</text>
<text x="334.3" y="110.6">30</text>
<text x="334.3" y="113.1">12</text>
<text x="349.2" y="109.1">D9#/A8</text>
<text x="349.2" y="111.7">D10#</text>
<text x="300.7" y="118.2">33</text>
<text x="305.8" y="119.3">PE2/HWB</text>
<text x="305.8" y="114.2">XTAL2</text>
<text x="320.3" y="116.7">PD6(ADC9)</text>
<text x="327.4" y="119.3">PC7</text>
<text x="327.6" y="114.2">PB7</text>
<text x="334.3" y="118.2">32</text>
<text x="334.3" y="115.6">26</text>
<text x="349.2" y="114.2">D11#</text>
<text x="349.2" y="119.3">D13#</text>
<text x="349.2" y="116.7">D12/A10</text>
<text x="301.9" y="125.8">5</text>
<text x="320.7" y="121.8">PB3(MISO)</text>
<text x="321.7" y="124.4">PB1(SCK)</text>
<text x="334.3" y="123.3">9</text>
<text x="334.3" y="125.8">10</text>
<text x="334.3" y="120.7">11</text>
<text x="349.2" y="124.4">D15</text>
<text x="349.2" y="121.8">D14</text>
<text x="300.7" y="128.3">15</text>
<text x="300.7" y="130.9">23</text>
<text x="305.8" y="129.4">GND</text>
<text x="305.8" y="132">GND</text>
<text x="305.8" y="126.9">UGND</text>
<text x="320.7" y="126.9">PB2(MOSI)</text>
<text x="323.3" y="129.4">PB0(SS)</text>
<text x="334.3" y="128.3">8</text>
<text x="349.2" y="129.4">D17/RX LED</text>
<text x="349.2" y="126.9">D16</text>
<text x="300.7" y="133.4">35</text>
<text x="300.7" y="135.9">43</text>
<text x="305.8" y="134.5">GND</text>
<text x="305.8" y="137.1">GND</text>
<text x="327.4" y="134.5">PD5</text>
<text x="334.3" y="133.4">22</text>
<text x="349.2" y="134.5">TX LED</text>
<text x="171" y="153.7" transform="rotate(-90 171 153.7)">5</text>
<text x="171" y="160.7" transform="rotate(-90 171 160.7)">4</text>
<text x="111.4" y="169">1</text>
<text x="115.3" y="170.1">REF</text>
<text x="147" y="170.1">PFD</text>
<text x="154" y="169">24</text>
<text x="93.7" y="179.1">6</text>
<text x="100.6" y="179.1">3</text>
<text x="111.4" y="174">2</text>
<text x="111.4" y="179.1">3</text>
<text x="115.3" y="175.2">RC2</text>
<text x="147" y="175.2">RC1</text>
<text x="154" y="174">23</text>
<text x="154" y="179.1">22</text>
<text x="111.4" y="184.2">4</text>
<text x="115.3" y="185.3">OUT2B</text>
<text x="115.3" y="180.2">/SLEEP</text>
<text x="143.6" y="180.2">/RESET</text>
<text x="144.1" y="185.3">OUT1B</text>
<text x="154" y="184.2">21</text>
<text x="111.4" y="189.3">5</text>
<text x="115.3" y="190.4">LOAD_SUPPLY2</text>
<text x="134.8" y="190.4">LOAD_SUPPLY1</text>
<text x="154" y="189.3">20</text>
<text x="111.4" y="194.4">6</text>
<text x="115.3" y="195.5">GND1</text>
<text x="145.3" y="195.5">GND4</text>
<text x="154" y="194.4">19</text>
<text x="111.4" y="199.4">7</text>
<text x="115.3" y="200.6">GND2</text>
<text x="145.3" y="200.6">GND3</text>
<text x="154" y="199.4">18</text>
<text x="111.4" y="204.5">8</text>
<text x="111.4" y="209.6">9</text>
<text x="115.3" y="205.6">SENSE2</text>
<text x="142.9" y="205.6">SENSE1</text>
<text x="154" y="204.5">17</text>
<text x="154" y="209.6">16</text>
<text x="110.2" y="214.7">10</text>
<text x="115.3" y="210.7">OUT2A</text>
<text x="115.3" y="215.8">STEP</text>
<text x="142.3" y="215.8">/ENABLE</text>
<text x="144.1" y="210.7">OUT1A</text>
<text x="154" y="214.7">15</text>
<text x="110.4" y="219.8">11</text>
<text x="115.3" y="220.9">DIR</text>
<text x="135.2" y="220.9">LOGIC_SUPPLY</text>
<text x="154" y="219.8">14</text>
<text x="91.1" y="224.8">8</text>
<text x="98.1" y="224.8">1</text>
<text x="110.2" y="224.8">12</text>
<text x="115.3" y="225.9">MS1</text>
<text x="146.9" y="225.9">MS2</text>
<text x="154" y="224.8">13</text>
<text x="169.8" y="224.8">2</text>
<text x="176.8" y="224.8">7</text>
</g>
<g font-size="1.8" fill="#808080">
<text x="342.8" y="93.8">DIR</text>
<text x="342.8" y="91.2">STEP</text>
<text x="342.8" y="101.4">ENABLE</text>
<text x="342.8" y="98.8">RESET</text>
<text x="342.8" y="96.3">PFD</text>
<text x="342.8" y="106.4">MS1</text>
<text x="342.8" y="103.9">MS2</text>
<text x="342.8" y="109">SLEEP</text>
<text x="342.8" y="111.5">1W</text>
<text x="53.8" y="167.6">POWER</text>
<text x="172.6" y="169.9">PFD</text>
<text x="63.4" y="179.1">C7</text>
<text x="103.5" y="178.2" transform="rotate(-90 103.5 178.2)">SLEEP</text>
<text x="58.9" y="184.4">680pF</text>
<text x="72.6" y="181.8">R7</text>
<text x="93.1" y="185.2">OUT2B</text>
<text x="170.1" y="185.2">OUT1B</text>
<text x="170.1" y="180.1">RESET</text>
<text x="195.5" y="185.3">20K</text>
<text x="196" y="180.5">R6</text>
<text x="73" y="186.6">20K</text>
<text x="86.6" y="194.2" transform="rotate(-90 86.6 194.2)">V+</text>
<text x="188.9" y="193.4" transform="rotate(-90 188.9 193.4)">V+</text>
<text x="317.4" y="203">OUT1B</text>
<text x="317.4" y="208">OUT2B</text>
<text x="317.4" y="205.5">OUT1A</text>
<text x="93.1" y="210.6">OUT2A</text>
<text x="94.3" y="215.7">STEP</text>
<text x="166.9" y="213.8" transform="rotate(-90 166.9 213.8)">ENABLE</text>
<text x="170.1" y="210.6">OUT1A</text>
<text x="317.4" y="210.6">OUT2A</text>
<text x="95.9" y="220.7">DIR</text>
<text x="106" y="230.1" transform="rotate(-90 106 230.1)">MS1</text>
<text x="161.9" y="230.1" transform="rotate(-90 161.9 230.1)">MS2</text>
</g>
<g font-size="1.8" fill="#808000">
<text x="90.1" y="116">SLEEP = Vcc (awake)</text>
<text x="90.1" y="118.5">MS1 = Vcc (1/8 microstep)</text>
<text x="90.1" y="121.1">MS2 = Vcc (1/8 microstep)</text>
<text x="90.1" y="123.6">ENABLE = GND (enabled)</text>
<text x="90.1" y="126.1">RESET = Vcc (not reset)</text>
<text x="90.1" y="128.7">PFD = Vcc (slow decay mode)</text>
<text x="21.5" y="237.9">Power Input</text>
<text x="21.5" y="240.4">8V to 30V (Vcc = 5V)</text>
<text x="31.7" y="270.9">Both C3 and C1 must</text>
<text x="31.7" y="273.4">Be rated for &gt;30V</text>
</g>
</svg>
